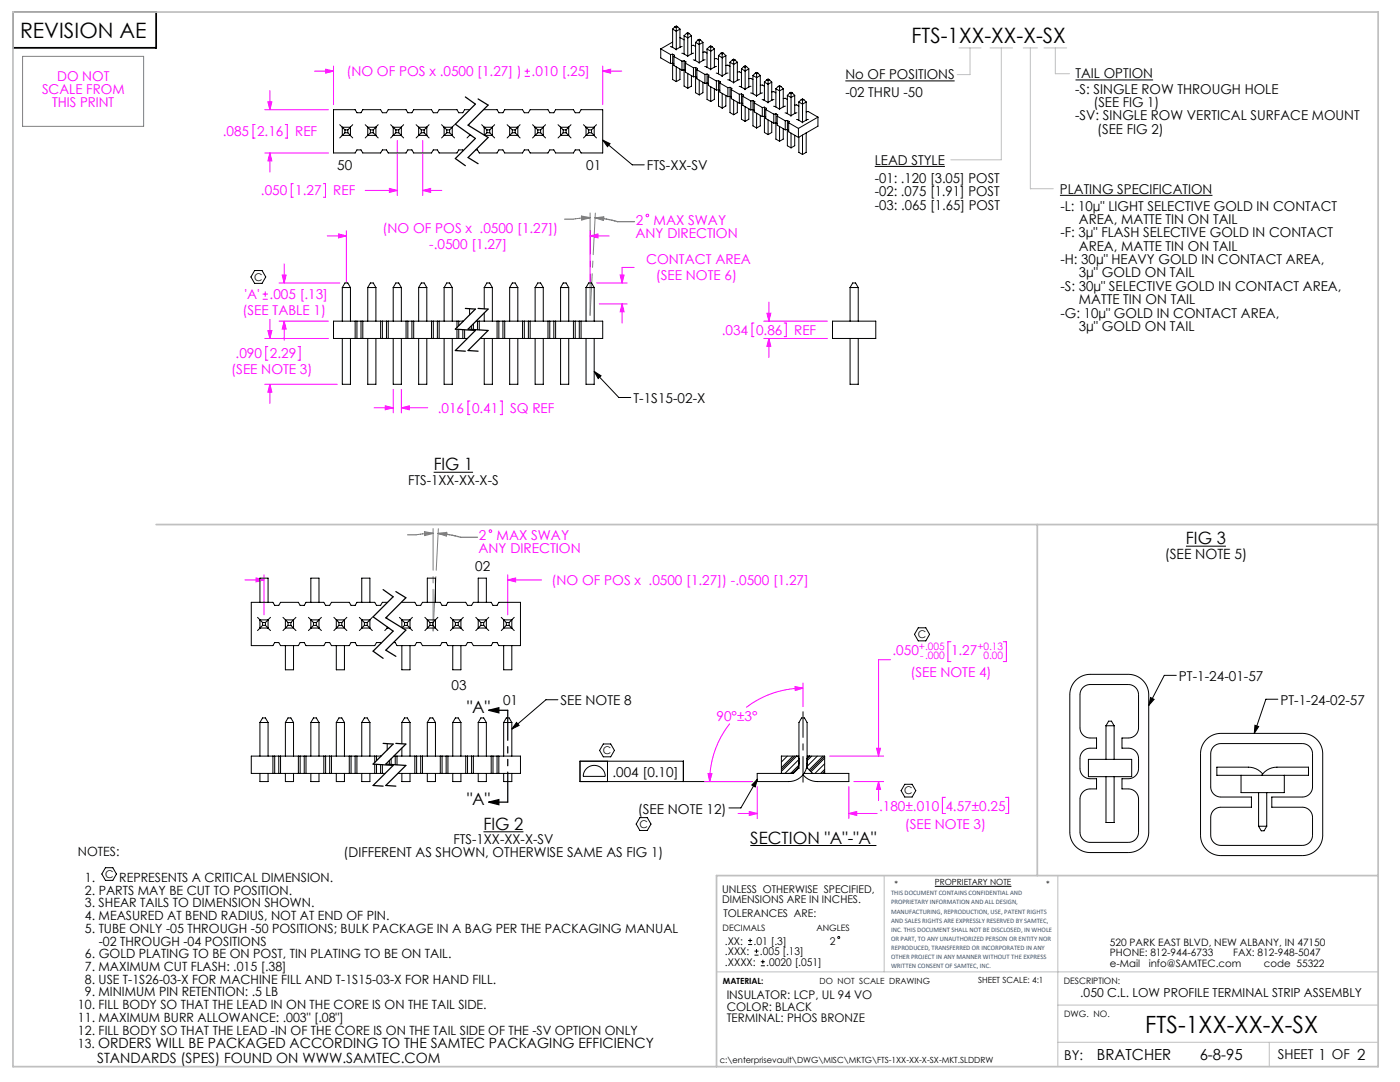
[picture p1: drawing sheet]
<svg xmlns="http://www.w3.org/2000/svg" width="279mm" height="216mm" viewBox="0 0 279 216" stroke-linecap="round" stroke-linejoin="round" font-family="sans-serif">
<g fill="none" stroke="#000" stroke-width=".2">
<path d="M168.7 16.1h21.8M214.6 16h15.5M120.3 28l5.9 4.9h2.4M120.3 28l1.4 .7-.5 .6zM174.6 33.2h14M211.5 39h30.5M50.8 54h1.5l.7 1.3-.7 1.2h-1.5l-.7-1.2zM118.6 74.1l4.9 5.2h2.4M118.6 74.1l1.3 .9-.5 .5zM86.5 94.2h7.9M236.7 109h8M111.3 139.6h-2.3l-6.9 5.9"/>
<path d="M183.3 125.3h1.5l.7 1.3-.7 1.3h-1.5l-.8-1.3zM214.7 135.7a4.1 4.1 0 0 1 2.9-1.1h7.6a4.1 4.1 0 0 1 4.1 4v27.5a4.1 4.1 0 0 1-4.1 4h-7.6a4.1 4.1 0 0 1-4.1-4v-27.5a4.1 4.1 0 0 1 1.2-2.9zM216.2 137.1l1.2-.5h7.8a2.03 2.03 0 0 1 2 2v6.6a2.03 2.03 0 0 1-2 2.1h-1.3v2h1.3a2.03 2.03 0 0 1 2 2v2.1a2.03 2.03 0 0 1-2 2h-1.3v2h1.3a2.03 2.03 0 0 1 2 2.1v6.6a2.03 2.03 0 0 1-2 2h-7.6a2.03 2.03 0 0 1-2.1-2v-6.6a2.03 2.03 0 0 1 2.1-2.1h1.2v-2h-1.2a2.03 2.03 0 0 1-2.1-2v-2.1a2.03 2.03 0 0 1 2.1-2h1.2v-2h-1.2a2.03 2.03 0 0 1-2.1-2.1v-6.6a2.03 2.03 0 0 1 .7-1.5zM229.6 139.2l.7 .3-1 1.3zM234.7 134.8h-2.3l-3.1 6M255 139.5h-2.4l-2.3 6.8M103.1 144.2l.5 .6-1.5 .7zM117 153.4a2.19 2.19 0 0 1 2.4-.5 2.19 2.19 0 0 1 1.4 2h-4.4a2.2 2.2 0 0 1 .6-1.5zM120.4 148.5h1.5l.7 1.2-.7 1.3h-1.5l-.7-1.3zM121.2 151.9v4.1M150.1 156h-34.3v-4.1h20.6v4.1M151.2 155.5l-3.3 5.7h-2.4"/>
<path d="M151.2 155.5l-.5 1.5-.7-.4zM180.6 156.5h1.4l.8 1.3-.8 1.2h-1.4l-.8-1.2zM240.8 147.5a4.1 4.1 0 0 1 2.9-1.2h16.2a4.1 4.1 0 0 1 4.1 4.1v16.3a4.1 4.1 0 0 1-4.1 4h-16.2a4.1 4.1 0 0 1-4.1-4v-16.3a4.1 4.1 0 0 1 1.2-2.9zM242.1 149a2.03 2.03 0 0 1 1.6-.6h16.2a2.03 2.03 0 0 1 2 2v6.6a2.03 2.03 0 0 1-2 2h-6.1v2.1h6.1a2.03 2.03 0 0 1 2 2v3.6a2.03 2.03 0 0 1-2 2h-16.2a2.03 2.03 0 0 1-2.1-2v-3.6a2.03 2.03 0 0 1 2.1-2h6.1v-2.1h-6.1a2.03 2.03 0 0 1-2.1-2v-6.8zM250.5 144.7l.7 .3-.9 1.3zM21.1 173.1h1.4l.7 1.3-.7 1.3h-1.4l-.8-1.3zM96.5 166h8M127.7 163.1h1.5l.7 1.3-.7 1.3h-1.5l-.7-1.3zM149.7 168.7h25.2M186.6 176.9h15.3"/>
</g>
<path d="M2.6 2.4h28.6v7.1h-28.6z" fill="none" stroke="#000" stroke-width=".35"/>
<g fill="none" stroke="#c0c0c0" stroke-width=".2">
<path d="M191.4 9.6h4.4M193.6 9.6v5.3h-2.6M197.6 9.6h4.5M199.8 9.6v22.3h-10M204.2 9.6h2.8M205.6 9.6v28.1h4.6M208.3 9.6h4.6M210.6 9.6v5.1h2.8M176.5 174.7v19.2M211.1 174.7v38.1M143 193.9h132M211.1 208h63.9"/>
<path d="M211.1 200.6h63.9M253.3 208v4.8"/>
</g>
<path d="M2.6 2.4h272.4v210.4h-272.4zM31.2 104.7h243.8M207 104.7v70M275 174.7h-132v38.1" fill="none" stroke="#c0c0c0" stroke-width=".35"/>
<g fill="none" stroke="#f0f" stroke-width=".2">
<path d="M53.9 18.1v3.8M62.8 14.2h3.8M65 13.8l1.6 .4-1.6 .4zM66.6 13.2v7.7M104.7 15.2h1M104.7 14.2h1M105.2 13.7v1M120.3 14.2h3.8M120.3 13.2v7.7M120.3 14.2l1.6-.4v.8zM50.9 24.8h-.4v2.8h.4M52.8 21.9h12.7"/>
<path d="M52.8 30.5h12.7M53.5 20.3h.8l-.4 1.6zM53.9 30.5v3.8M53.9 30.5l.4 1.6h-.8zM56.9 24.8h.4v2.8h-.4M58.5 36.6h-.4v2.8h.4M64.6 36.6h.4v2.8h-.4M72.9 38h6.4M77.7 37.6l1.6 .4-1.6 .4zM79.3 28v11M84.4 28v11M84.4 38h3.8"/>
<path d="M84.4 38l1.5-.4v.8zM52.4 59.7h1.1M52.4 58.7h1.1M52.9 58.2v1M55.7 56.5h12.1M56.3 54.9h.8l-.4 1.6zM56.7 52.7v3.8M65.3 47.1h3.8M67.6 46.7l1.5 .4-1.5 .4zM69.1 46.1v10.3M117.8 46.1v10.3M117.8 47.1h3.8"/>
<path d="M117.8 47.1l1.5-.4v.8zM119.1 56.5h6.1M123.8 54.9h.7l-.3 1.6zM126.5 53.4h-2.3v3.1M52.8 67.5h12.7M52.8 76.7h14.5M53.5 69.2h-.5v2.7h.5M53.5 66h.8l-.4 1.5zM53.9 63.7v3.8M53.9 76.7v3.8M53.9 76.7l.4 1.6h-.8zM55.7 64.1h9.8"/>
<path d="M56.7 64.1v3.8M56.7 64.1l.4 1.6h-.8zM59.5 69.2h.4v2.7h-.4M78.5 77.7v4.7M80.1 77.7v4.7M119.6 60.6h5.6M124.2 60.6v3.9M124.2 60.6l.3 1.6h-.7zM150.5 64.5h-.4v2.7h.4M152.4 64.1h12.7M152.4 67.5h12.7M153.1 62.5h.7l-.4 1.6z"/>
<path d="M153.4 67.5l.4 1.6h-.7zM153.4 60.3v3.8M153.4 67.5v3.8M156.5 64.5h.4v2.7h-.4M74.7 81.4h3.8M76.9 81l1.6 .4-1.6 .4zM80.1 81.4h5.3M80.1 81.4l1.6-.4v.8zM93.8 80h-.4v2.7h.4M99.8 80h.4v2.7h-.4M48.9 115.7h3.8M51.1 115.3l1.6 .4-1.6 .4z"/>
<path d="M52.7 114.7v8M101.3 114.7v8M101.3 115.7h6.8M101.3 115.7l1.6-.4v.8zM158.7 137l1.6 .3-1.6 .5zM160.3 137.3a18.6 18.6 0 0 0-11.4 3.9M160.3 136.3v4.7M177.7 131.6h-2.4v19.3M189.8 128h-.6v4h.6M200.2 128h.6v4h-.6M140.6 156h9.5M141.3 154.4h.8l-.5 1.6z"/>
<path d="M145.6 144.4a18.6 18.6 0 0 0-4 11.6M151.1 157v6.3M165.6 150.9h10.8M169.4 157v6.3M170.4 156h6M174.9 149.3h.8l-.4 1.6zM175.3 156l.4 1.5h-.8zM175.3 156v3.8M188.7 159.1h-.6v3.2h.6M200.7 159.1h.6v3.2h-.6M147.3 162.3h3.8M149.5 161.9l1.6 .4-1.6 .4z"/>
<path d="M169.4 162.3l1.6-.4v.8zM169.4 162.3h5.6"/>
<circle cx="129.2" cy="43" r=".26"/>
<circle cx="97.9" cy="106" r=".26"/>
</g>
<path d="M97.5 141.7l2.1-.5v1zM97.5 141.7h3.8M97.5 160.1l2.1-.6v1.1zM97.5 160.1h3.8" fill="none" stroke="#000" stroke-width=".25"/>
<path d="M160.3 142v14.1" fill="none" stroke="#000" stroke-width=".2" stroke-dasharray="15.2 1.3 1.3 1.3" stroke-dashoffset="10.1"/>
<g fill="none" stroke="#000" stroke-width=".25" stroke-dasharray="6.3 1.3 1.3 1.3 1.3 1.3">
<path d="M92.9 19.3l2 1.5M95.4 19.7l2 1.3M90.9 24.8l4 2.8M90.9 31.6l2 1.5M93.4 25l4 2.4M93.4 31.4l2 1.3M94.9 20.8l-4 4M94.9 27.6l-4 4M97.4 21l-4 4M97.4 27.4l-4 4M90.9 65.7l4 .2M90.9 69.9l2 .2"/>
<path d="M92.9 61.5l2 .2M93.4 65.7l4 .2M93.4 69.9l2 .2M94.9 61.7l-4 4M94.9 65.9l-4 4M95.4 61.5l2 .2M97.4 61.7l-4 4M97.4 65.9l-4 4M76.5 117.6l2 1.5M78.5 119.1l-4 4M79 118l2 1.3M81 119.3l-4 4"/>
<path d="M74.5 123.1l4 2.8M74.5 129.9l2 1.5M77 123.3l4 2.4M77 129.7l2 1.3M78.5 125.9l-4 4M81 125.7l-4 4M74.5 152.5l4 .2M74.5 156.7l2 .2M76.5 148.3l2 .2M77 152.5l4 .2M77 156.7l2 .2M78.5 148.5l-4 4"/>
<path d="M78.5 152.7l-4 4M79 148.3l2 .2M81 148.5l-4 4M81 152.7l-4 4"/>
</g>
<path d="M101.3 141.7v18.4" fill="none" stroke="#000" stroke-width=".25" stroke-dasharray="6.3 1.3 1.3 1.3 1.3 1.3" stroke-dashoffset=".4"/>
<path d="M4.5 11.2h24.2v14h-24.2zM116.1 43.3l1.7 .1M117.8 43.4l-1.7 .3M117.8 43.4l-3.4 .3M120.5 43.2l-1.7 .3 1.6 .5M84.7 106.3l1.7 .1M86.4 106.4l-1.6 .3M86.4 106.4l-3.3 .3M89.2 106.2l-1.8 .2 1.7 .6" fill="none" stroke="#808080" stroke-width=".2"/>
<path d="M117.8 42.5v20.4M117.8 62.9l1-20.4M86.4 105.5v20.4M86.4 125.9l1.1-20.4" fill="none" stroke="#808080" stroke-width=".2" stroke-dasharray="15.2 1.3 1.3 1.3" stroke-dashoffset="6.9"/>
<path d="M112.7 43.7h1.7M116.1 43.1l1.7 .3-1.7 .5zM118.8 43.5l1.6 .3M118.8 43.5l2.2 .2 2.2 .5h3.4M120.5 43.4l-1.7 .1M120.5 43.2l-.1 .8M81.4 106.7h1.7M84.7 106.1l1.7 .3-1.6 .5zM87.4 106.4l2.3 .3 2.2 .5h3.4M89.1 106.4h-1.7l1.7 .4M89.2 106.2l-.1 .8" fill="none" stroke="#808080" stroke-width=".25"/>
<g fill="#000">
<path d="M118.6 74.1l1.3 .9-.5 .5zM103.1 144.2l.5 .6-1.5 .7zM250.5 144.7l.7 .3-.9 1.3zM229.6 139.2l.7 .3-1 1.3zM120.3 28l1.4 .7-.5 .6zM151.2 155.5l-.5 1.5-.7-.4z"/>
<path d="M97.5 141.7l2.1-.5v1zM97.5 160.1l2.1-.6v1.1z"/>
</g>
<path d="M153.1 62.5h.7l-.4 1.6zM153.4 67.5l.4 1.6h-.7zM56.3 54.9h.8l-.4 1.6zM56.7 64.1l.4 1.6h-.8zM53.5 66h.8l-.4 1.5zM53.9 76.7l.4 1.6h-.8zM80.1 81.4l1.6-.4v.8zM76.9 81l1.6 .4-1.6 .4zM124.2 60.6l.3 1.6h-.7zM123.8 54.9h.7l-.3 1.6zM67.6 46.7l1.5 .4-1.5 .4zM117.8 47.1l1.5-.4v.8zM101.3 115.7l1.6-.4v.8zM51.1 115.3l1.6 .4-1.6 .4zM53.5 20.3h.8l-.4 1.6zM53.9 30.5l.4 1.6h-.8zM120.3 14.2l1.6-.4v.8zM65 13.8l1.6 .4-1.6 .4zM77.7 37.6l1.6 .4-1.6 .4zM84.4 38l1.5-.4v.8zM158.7 137l1.6 .3-1.6 .5zM141.3 154.4h.8l-.5 1.6zM174.9 149.3h.8l-.4 1.6zM175.3 156l.4 1.5h-.8zM149.5 161.9l1.6 .4-1.6 .4zM169.4 162.3l1.6-.4v.8z" fill="#f0f"/>
<g fill="none" stroke="#000" stroke-width=".2">
<path d="M131.9 9.8l1.9 1.1M131.9 9.8v1.8l1.9 1.1M133.8 9.3l1.1 .6M133.8 10.9v1.8M134.2 12.6v3.3l.8 .4M134.2 5.8l.8 .4 .7-.4M134.2 5.8v3.7M134.2 8.4l-2.3 1.4M134.2 10.8l.4 .2-.1 .3M134.2 10.8l-.4 .1M134.2 12.6l.3 .2M134.2 10.8v1.8"/>
<path d="M134.2 12.6l-.4 .1M134.5 11.3l1.6 .9M134.5 11.3v1.8l1.6 .9M134.7 5.3l.3 .2M134.7 5.3l-.5 .5M134.7 5.3l.3-.1 .2 .1M134.9 9.9v.1M135 5.5v4.4M135 13.3v3M135.2 5.3l-.2 .2M135.2 5.3l.5 .5M135.7 5.8v3.6"/>
<path d="M135.7 13.8v2.1l-.7 .4M135.7 7.5l.8 .5M136.1 10.6l1.1 .6M136.1 12.2v1.8M136.1 9.3l-1.2 .6M136.5 13.9v3.3l.8 .4M136.5 7.1l.8 .5 .7-.5M136.5 7.1v3.7M136.5 12.1l.4 .3-.1 .2M136.5 12.1l-.4 .1M136.5 13.9l.3 .2M136.5 12.1v1.8"/>
<path d="M136.5 13.9l-.4 .1M136.8 12.6l1.6 .9M136.8 12.6v1.8l1.6 .9M137 6.7l.3-.2 .2 .2M137 6.7l.3 .1M137 6.7l-.5 .4M137.2 11.2v.1M137.3 6.8v4.4M137.3 14.7v2.9M137.5 6.7l-.2 .1M137.5 6.7l.5 .4M138 7.1v3.7"/>
<path d="M138 15.1v2.1l-.7 .4M138 9.1l.4-.1 .4 .3M138.4 11.9l1.1 .6M138.4 13.5v1.8M138.4 10.6l-1.2 .6M138.8 15.3v3.2l.7 .4M138.8 8.5l.7 .4 .8-.4M138.8 8.5v3.6M138.8 13.5l.4 .2-.1 .2M138.8 13.5h-.4M138.8 15.3l.3 .1M138.8 13.5v1.8"/>
<path d="M138.8 15.3h-.4M139.1 13.9l1.6 .9M139.1 13.9v1.8l1.6 .9M139.3 8l.2-.2 .3 .2M139.3 8l.2 .1M139.3 8l-.5 .5M139.5 12.5v.1M139.5 8.1v4.4M139.5 16v2.9M139.8 8l-.3 .1M139.8 8l.5 .5M140.3 8.5v3.6"/>
<path d="M140.3 16.4v2.1l-.8 .4M140.3 10.4h.4l.4 .2M140.6 13.3l1.2 .5M140.7 16.6h.4l.3 .1M140.7 14.8v1.8M140.7 11.9l-1.2 .6M141.1 9.8l.7 .4 .8-.4M141.1 9.8v3.6M141.1 14.8v5l.7 .5M141.1 14.8l.4 .2-.1 .2M141.1 14.8h-.4M141.4 15.2l1.6 1"/>
<path d="M141.4 15.2v1.8l1.6 1M141.6 9.3l.2-.1 .3 .1M141.6 9.3l.2 .2M141.6 9.3l-.5 .5M141.8 13.8v.1M141.8 9.5v4.3M141.8 17.3v3M142.1 9.3l-.3 .2M142.1 9.3l.5 .5M142.6 9.8v3.6M142.6 17.7v2.1l-.8 .5M142.6 11.7h.4l.4 .2"/>
<path d="M142.9 14.6l1.2 .6M143 18l.4-.1 .3 .1M143 16.2v1.8M143 13.3l-1.2 .5M143.4 11.1l.7 .4 .8-.4M143.4 11.1v3.6M143.4 16.1v5l.7 .5M143.4 16.1l.4 .2-.1 .3M143.4 16.1l-.4 .1M143.7 16.6l1.6 .9M143.7 16.6v1.8l1.6 .9M143.9 10.6l.2-.1 .3 .1"/>
<path d="M143.9 10.6l.2 .2M143.9 10.6l-.5 .5M144.1 15.2v.1M144.1 10.8v4.3M144.1 18.6v3M144.4 10.6l-.3 .2M144.4 10.6l.5 .5M144.9 11.1v3.6M144.9 19.1v2l-.8 .5M144.9 13.1l.4-.1 .4 .2M145.2 15.9l1.2 .6M145.3 19.3l.4-.1 .2 .2"/>
<path d="M145.3 17.5v1.8M145.3 14.6l-1.2 .6M145.7 12.4l.7 .4 .8-.4M145.7 12.4v3.7M145.7 17.4v5.1l.7 .4M145.7 17.4l.4 .2-.2 .3M145.7 17.4l-.4 .1M145.9 17.9l1.7 .9M145.9 17.9v1.8l1.7 .9M146.2 11.9l.2-.1 .3 .1M146.2 11.9l.2 .2M146.2 11.9l-.5 .5"/>
<path d="M146.4 16.5v.1M146.4 12.1v4.4M146.4 20v2.9M146.7 11.9l-.3 .2M146.7 11.9l.5 .5M147.2 12.4v3.6M147.2 14.4l.4-.1 .4 .3M147.5 17.2l1.2 .6M147.6 18.8v1.8M147.6 15.9l-1.2 .6M148 13.7l.7 .5 .7-.5M148 13.7v3.7"/>
<path d="M148 18.7v5.1l.7 .4M148 18.7l.4 .3-.2 .2M148 18.7l-.4 .1M148.2 19.2l1.6 .9M148.2 19.2v1.8l1.6 .9M148.5 13.3l.2-.2 .3 .2M148.5 13.3l-.5 .4M148.5 13.3l.2 .1M148.7 17.8v.1M148.7 13.4v4.4M149 13.3l-.3 .1M149 13.3l.4 .4"/>
<path d="M149.4 13.7v3.7M149.4 15.7l.4-.1 .5 .3M149.8 18.6l1.2 .5M149.9 17.2l-1.2 .6M150.3 15.1l.7 .4 .7-.4M150.3 15.1v3.6M150.7 14.6l.3 .1M150.7 14.6l.3-.2 .3 .2M150.7 14.6l-.4 .5M151 19.1v.1M151 14.7v4.4M151.3 14.6l-.3 .1"/>
<path d="M151.3 14.6l.4 .5M151.7 15.1v3.6M151.7 17h.4l.5 .2M152.1 19.9l1.2 .5M152.2 18.5l-1.2 .6M152.6 16.4l.7 .4 .7-.4M152.6 16.4v3.6M153 15.9l.3 .2M153 15.9l.3-.1 .2 .1M153 15.9l-.4 .5M153.3 16.1v4.3M153.5 15.9l-.2 .2"/>
<path d="M153.5 15.9l.5 .5M154 16.4v3.6M154 18.3h.4l.4 .2M154.5 19.9l-1.2 .5M154.8 17.7l.8 .4 .7-.4M154.8 17.7v3.7M155.3 17.2l.3 .2M155.3 17.2l.3-.1 .2 .1M155.3 17.2l-.5 .5M155.6 17.4v4.4M155.8 17.2l-.2 .2M155.8 17.2l.5 .5"/>
<path d="M156.3 17.7v3.6M156.3 19.7l.4-.1 .4 .3M157.1 19l.8 .5 .7-.5M157.1 19v3.7M157.6 18.6l.3 .1M157.6 18.6l.3-.2 .2 .2M157.6 18.6l-.5 .4M157.9 18.7v4.4M158.1 18.6l-.2 .1M158.1 18.6l.5 .4M158.6 19v3.7M159.9 19.9l-.5 .5"/>
<path d="M159.9 19.9l.3 .1M159.9 19.9l.3-.2 .2 .2M160.4 19.9l-.2 .1M160.4 19.9l.5 .5M67.8 24.9l.5 .5M68.3 27l-.5 .5M68.3 25.4v1.6M68.3 25.4h1.6M68.3 27h1.6M68.3 25.4l.5 .5M68.8 25.9h.6M68.8 26.5h.6"/>
<path d="M68.8 26.5l-.5 .5M68.8 25.9v.6M69.4 25.9v.6M69.4 26.5l.5 .5M69.9 27l.5 .5M69.9 25.4v1.6M69.9 25.4l-.5 .5M70.4 24.9l-.5 .5M72.9 24.9l.5 .5M73.4 27l-.5 .5M73.4 25.4v1.6M73.4 25.4h1.6"/>
<path d="M73.4 27h1.6M73.4 25.4l.5 .5M73.9 25.9h.6M73.9 26.5h.6M73.9 26.5l-.5 .5M73.9 25.9v.6M74.5 25.9v.6M74.5 26.5l.5 .5M75 27l.5 .5M75 25.4v1.6M75 25.4l-.5 .5M75.5 24.9l-.5 .5"/>
<path d="M78 24.9l.5 .5M78.5 27l-.5 .5M78.5 25.4v1.6M78.5 25.4h1.6M78.5 27h1.6M78.5 25.4l.5 .5M79 25.9h.6M79 26.5h.6M79 26.5l-.5 .5M79 25.9v.6M79.6 26.5l.5 .5M79.6 25.9v.6"/>
<path d="M80 27l.6 .5M80.1 25.4v1.6M80.1 25.4l-.5 .5M80.6 24.9l-.6 .5M83 24.9l.6 .5M83.6 27l-.6 .5M83.6 25.4v1.6M83.6 25.4h1.6M83.6 27h1.6M83.6 25.4l.5 .5M84.1 25.9h.6M84.1 26.5h.6"/>
<path d="M84.1 26.5l-.5 .5M84.1 25.9v.6M84.7 26.5l.5 .5M84.7 25.9v.6M85.1 27l.5 .5M85.2 25.4v1.6M85.2 25.4l-.5 .5M85.6 24.9l-.5 .5M88.1 24.9l.5 .5M88.6 27l-.5 .5M88.6 25.4v1.6M88.6 25.4h1.7"/>
<path d="M88.6 27h1.7M88.6 25.4l.6 .5M89.2 25.9h.5M89.2 26.5h.5M89.2 26.5l-.6 .5M89.2 25.9v.6M89.7 26.5l.6 .5M89.7 25.9v.6M90.2 27l.5 .5M90.3 25.4v1.6M90.3 25.4l-.6 .5M90.7 24.9l-.5 .5"/>
<path d="M93.6 24.9l-.1 .1M93.7 27l-.5 .5M93.7 26.8v.2M93.7 27h.3M93.8 21.9h-1.1l-.3 .6h-.8l-.4-.6h-3.6l-.3 .6h-.8l-.4-.6h-3.5l-.4 .6h-.8l-.4-.6h-3.5l-.4 .6h-.8l-.3-.6h-3.6l-.4 .6h-.8l-.3-.6h-4.3v8.6h4.3l.3-.6h.8l.4 .6h3.6l.3-.6h.8l.4 .6h3.5l.4-.6h.8l.4 .6h3.5l.4-.6h.8l.3 .6h3.6l.4-.6h.8l.1 .2M93.8 26.9l-.1 .1M96.1 24.9l.5 .5M96.5 21.9h2.7l.4 .6h.8l.3-.6h3.6l.3 .6h.8l.4-.6h3.6l.3 .6h.8l.4-.6h3.5l.4 .6h.8l.4-.6h4.3v8.6h-4.3l-.4-.6h-.8l-.4 .6h-3.5l-.4-.6h-.8l-.3 .6h-3.6l-.4-.6h-.8l-.3 .6h-3.6l-.3-.6h-.8l-.4 .6h-3.6l-.3-.6h-.4M96.6 25.4v1.6M96.6 25.4h1.7M96.6 25.4l.6 .5M96.7 27h1.6"/>
<path d="M97.2 25.9h.5M97.2 26.5h.5M97.2 26.5l-.5 .5M97.2 25.9v.6M97.7 25.9v.6M97.7 26.5l.6 .5M98.2 27l.5 .5M98.3 25.4v1.6M98.3 25.4l-.6 .5M98.7 24.9l-.5 .5M101.2 24.9l.5 .5M101.7 27l-.5 .5"/>
<path d="M101.7 25.4v1.6M101.7 25.4h1.6M101.7 27h1.6M101.7 25.4l.5 .5M102.2 25.9h.6M102.2 26.5h.6M102.2 25.9v.6M102.2 26.5l-.5 .5M102.8 26.5l.5 .5M102.8 25.9v.6M103.3 27l.5 .5M103.3 25.4v1.6"/>
<path d="M103.3 25.4l-.5 .5M103.8 24.9l-.5 .5M106.3 24.9l.5 .5M106.8 27l-.5 .5M106.8 25.4v1.6M106.8 25.4h1.6M106.8 27h1.6M106.8 25.4l.5 .5M107.3 25.9h.6M107.3 26.5h.6M107.3 25.9v.6M107.3 26.5l-.5 .5"/>
<path d="M107.9 26.5l.5 .5M107.9 25.9v.6M108.4 27l.5 .5M108.4 25.4v1.6M108.4 25.4l-.5 .5M108.9 24.9l-.5 .5M111.4 24.9l.5 .5M111.9 27l-.5 .5M111.9 25.4v1.6M111.9 25.4h1.6M111.9 27h1.6M111.9 25.4l.5 .5"/>
<path d="M112.4 25.9h.6M112.4 26.5h.6M112.4 25.9v.6M112.4 26.5l-.5 .5M113 26.5l.5 .5M113 25.9v.6M113.5 27l.5 .5M113.5 25.4v1.6M113.5 25.4l-.5 .5M114 24.9l-.5 .5M116.4 24.9l.6 .5M117 27l-.6 .5"/>
<path d="M117 25.4v1.6M117 25.4l.5 .5M117 25.4h1.6M117 27h1.6M117.5 25.9v.6M117.5 26.5l-.5 .5M117.5 25.9h.6M117.5 26.5h.6M118.1 26.5l.5 .5M118.1 25.9v.6M118.5 27l.5 .5M118.6 25.4v1.6"/>
<path d="M118.6 25.4l-.5 .5M119 24.9l-.5 .5M147.2 20.4v2.1l-.8 .4M147.6 20.6l.4-.1 .2 .2M148.7 21.3v2.9M149.4 21.7v2.1l-.7 .4M149.8 21.9h.5l.2 .1M149.8 20.1v1.8M150.3 20.1v5l.7 .4M150.3 20.1l.3 .2-.1 .2M150.3 20.1h-.5M150.5 20.5l1.6 1"/>
<path d="M150.5 20.5v1.8l1.6 1M151 22.6v2.9M151.7 23v2.1l-.7 .4M152.1 23.3l.5-.1 .2 .1M152.1 21.5v1.8M152.6 21.4v5l.7 .5M152.6 21.4l.3 .2-.1 .3M152.6 21.4l-.5 .1M152.8 21.9l1.6 .9M152.8 21.9v1.8l1.6 .9M153.3 20.4v.2M153.3 23.9v3"/>
<path d="M154 24.3v2.1l-.7 .5M154.4 21.2l1.2 .6M154.4 24.6l.5-.1 .2 .2M154.4 22.8v1.8M154.9 22.7l-.1 5.1 .8 .4M154.9 22.7l.3 .2-.1 .3M154.9 22.7l-.5 .1M155.1 23.2l1.6 .9M155.1 23.2v1.8l1.6 .9M155.6 21.8v.1M155.6 25.2v3M156.3 25.7v2.1l-.7 .4"/>
<path d="M156.7 22.5l1.1 .6M156.7 24.1v1.8M156.7 21.2l-1.1 .6M157.1 25.8v3.3l.8 .4M157.1 24l.4 .2-.1 .3M157.1 24l-.4 .1M157.1 24v1.8M157.1 25.8l.3 .2M157.1 25.8l-.4 .1M157.4 24.5l1.9 1.1M157.4 24.5v1.8l1.9 1.1M157.8 23.1v.1"/>
<path d="M157.9 26.6v2.9M158.6 27v2.1l-.7 .4M158.6 21l.4-.1 .4 .3M159 23.8l1.1 .6M159 22.5l-1.2 .6M159.3 25.6v1.8M159.4 20.4l.8 .4 .7-.4M159.4 20.4v3.6M159.4 27.4v3l.8 .4M160.1 24.4v.1M160.2 20v4.4M160.2 27v3.8"/>
<path d="M160.9 20.4v3.6M160.9 26.5v3.9l-.7 .4M160.9 22.3h.4l1.9 1.1M161.3 23.8l-1.2 .6M163.2 23.4l-3.9 2.2M163.2 23.4v1.8l-3.9 2.2M68.3 57.4h1.6M68.3 57.4l.5-.9h.6l.5 .9M68.3 57.4v6.7M69.9 57.4v6.7M73.4 57.4h1.6M73.4 57.4l.5-.9h.6l.5 .9"/>
<path d="M73.4 57.4v6.7M75 57.4v6.7M78.5 57.4h1.6M78.5 57.4l.5-.9h.6l.5 .9M78.5 57.4v6.7M80.1 57.4v6.7M83.6 57.4h1.6M83.6 57.4l.5-.9h.6l.5 .9M83.6 57.4v6.7M85.2 57.4v6.7M88.6 57.4h1.7M88.6 57.4l.6-.9h.5l.6 .9"/>
<path d="M88.6 57.4v6.7M90.3 57.4v6.7M96.6 57.4h1.7M96.6 57.4l.6-.9h.5l.6 .9M96.6 57.4v4.2M98.3 57.4v6.7M101.7 57.4h1.6M101.7 57.4l.5-.9h.6l.5 .9M101.7 57.4v6.7M103.3 57.4v6.7M106.8 57.4h1.6M106.8 57.4l.5-.9h.6l.5 .9"/>
<path d="M106.8 57.4v6.7M108.4 57.4v6.7M111.9 57.4h1.6M111.9 57.4l.5-.9h.6l.5 .9M111.9 57.4v6.7M113.5 57.4v6.7M117 57.4h1.6M117 57.4l.5-.9h.6l.5 .9M117 57.4v6.7M118.6 57.4v6.7M169.6 57.4h1.7M169.6 57.4v6.7"/>
<path d="M169.6 57.4l.6-.9h.5l.6 .9M171.3 57.4v6.7M68.3 67.5v9.2h1.6v-9.2M70.9 64.1v3.4M71.2 64.1v3.4M72 64.1v3.4M72.4 64.1v3.4M73.4 67.5v9.2h1.6v-9.2M76 64.1v3.4M76.3 64.1v3.4M77.1 64.1v3.4M77.5 64.1v3.4"/>
<path d="M78.5 67.5v9.2h1.6v-9.2M81 64.1v3.4M81.4 64.1v3.4M82.2 64.1v3.4M82.6 64.1v3.4M83.6 67.5v9.2h1.6v-9.2M86.1 64.1v3.4M86.5 64.1v3.4M87.3 64.1v3.4M87.6 64.1v3.4M88.6 67.5v9.2h1.7v-9.2M91.2 64.1v1.3"/>
<path d="M91.2 65.7v1.8M91.6 64.1v.9M91.6 65.7v1.8M92.4 64.1v.1M92.4 65.8v1.7M92.5 64.1h-25.9v3.4h26.7M92.7 65.8v1.7M93.7 61.6v1.2M94.1 65v.7M94.5 64.6v1.1M95 64.1h25.3v3.4h-24.5M95.3 64.1v1.7"/>
<path d="M95.6 64.1v1.7M96.6 67.5v9.2h1.7v-9.2M96.6 62.5v1.6M99.2 64.1v3.4M99.6 64.1v3.4M100.4 64.1v3.4M100.7 64.1v3.4M101.7 67.5v9.2h1.6v-9.2M104.3 64.1v3.4M104.6 64.1v3.4M105.4 64.1v3.4M105.8 64.1v3.4"/>
<path d="M106.8 67.5v9.2h1.6v-9.2M109.4 64.1v3.4M109.7 64.1v3.4M110.5 64.1v3.4M110.9 64.1v3.4M111.9 67.5v9.2h1.6v-9.2M114.4 64.1v3.4M114.8 64.1v3.4M115.6 64.1v3.4M116 64.1v3.4M117 67.5v9.2h1.6v-9.2M166.1 64.1h8.7v3.4h-8.7z"/>
<path d="M169.6 67.5v9.2h1.7v-9.2M51.4 123.2l.5 .5M51.9 123.7h1.6M51.9 125.3h1.6M51.9 120.2v-4.8h1.6v4.8M51.9 123.7l.5 .5M51.9 123.7v1.6M51.9 125.3l-.5 .5M52.4 124.2h.6M52.4 124.8h.6M52.4 124.8l-.5 .5M52.4 124.2v.6"/>
<path d="M53 124.2v.6M53 124.8l.5 .5M53.5 125.3l.5 .5M53.5 123.7l-.5 .5M53.5 123.7v1.6M54 123.2l-.5 .5M56.5 123.2l.5 .5M57 123.7h1.6M57 125.3h1.6M57 128.8v4.8h1.6v-4.8M57 123.7l.5 .5M57 123.7v1.6"/>
<path d="M57 125.3l-.5 .5M57.5 124.2h.6M57.5 124.8h.6M57.5 124.8l-.5 .5M57.5 124.2v.6M58.1 124.8l.5 .5M58.1 124.2v.6M58.6 125.3l.5 .5M58.6 123.7v1.6M58.6 123.7l-.5 .5M59.1 123.2l-.5 .5M61.6 123.2l.5 .5"/>
<path d="M62 123.7h1.7M62 125.3h1.7M62 120.2v-4.8h1.7v4.8M62 123.7v1.6M62 123.7l.6 .5M62.1 125.3l-.5 .5M62.6 124.2h.5M62.6 124.8h.5M62.6 124.2v.6M62.6 124.8l-.6 .5M63.1 124.8l.6 .5M63.1 124.2v.6"/>
<path d="M63.6 125.3l.5 .5M63.7 123.7l-.6 .5M63.7 123.7v1.6M64.1 123.2l-.5 .5M66.6 123.2l.5 .5M67.1 123.7h1.6M67.1 125.3h1.6M67.1 128.8v4.8h1.6v-4.8M67.1 123.7l.5 .5M67.1 123.7v1.6M67.1 125.3l-.5 .5M67.6 124.2h.6"/>
<path d="M67.6 124.8h.6M67.6 124.8l-.5 .5M67.6 124.2v.6M68.2 124.8l.5 .5M68.2 124.2v.6M68.7 125.3l.5 .5M68.7 123.7l-.5 .5M68.7 123.7v1.6M69.2 123.2l-.5 .5M71.7 123.2l.5 .5M72.2 123.7h1.6M72.2 125.3h1.6"/>
<path d="M72.2 120.2v-4.8h1.6v4.8M72.2 123.7l.5 .5M72.2 123.7v1.6M72.2 125.3l-.5 .5M72.7 124.2h.6M72.7 124.8h.6M72.7 124.8l-.5 .5M72.7 124.2v.6M73.3 124.8l.5 .5M73.3 124.2v.6M73.8 125.3l.5 .5M73.8 123.7l-.5 .5"/>
<path d="M73.8 123.7v1.6M74.3 123.2l-.5 .5M77.2 123.2l-.1 .1M77.3 125.3h.3M77.3 125.1v.2M77.3 125.3l-.5 .5M77.3 120.2h-1l-.3 .6h-.9l-.3-.6h-3.6l-.3 .6h-.8l-.4-.6h-3.5l-.4 .6h-.8l-.4-.6h-3.5l-.4 .6h-.8l-.4-.6h-3.5l-.4 .6h-.8l-.3-.6h-4.4v8.6h4.4l.3-.6h.8l.4 .6h3.5l.4-.6h.8l.4 .6h3.5l.4-.6h.8l.4 .6h3.5l.4-.6h.8l.3 .6h3.6l.3-.6h.9v.2M77.4 125.2l-.1 .1M79.7 123.2l.5 .5M80.1 120.2h2.7l.3 .6h.9l.3-.6h3.6l.3 .6h.8l.4-.6h3.5l.4 .6h.8l.4-.6h3.5l.4 .6h.8l.4-.6h4.3v8.6h-4.3l-.4-.6h-.8l-.4 .6h-3.5l-.4-.6h-.8l-.4 .6h-3.5l-.4-.6h-.8l-.3 .6h-3.6l-.3-.6h-.9l-.3 .6h-3.6l-.3-.6h-.4M80.2 128.8v4.8h1.6v-4.8M80.2 123.7v1.5"/>
<path d="M80.2 123.7l.5 .5M80.2 123.7h1.6M80.3 125.3h1.5M80.7 124.8l-.5 .5M80.7 124.2v.6M80.7 124.2h.6M80.7 124.8h.6M81.3 124.8l.5 .5M81.3 124.2v.6M81.8 125.3l.5 .5M81.8 123.7v1.6M81.8 123.7l-.5 .5"/>
<path d="M82.3 123.2l-.5 .5M84.8 123.2l.5 .5M85.3 123.7h1.6M85.3 125.3h1.6M85.3 120.2v-4.8h1.6v4.8M85.3 123.7v1.6M85.3 123.7l.5 .5M85.3 125.3l-.5 .5M85.8 124.2h.6M85.8 124.8h.6M85.8 124.2v.6M85.8 124.8l-.5 .5"/>
<path d="M86.4 124.8l.5 .5M86.4 124.2v.6M86.9 125.3l.5 .5M86.9 123.7l-.5 .5M86.9 123.7v1.6M87.4 123.2l-.5 .5M89.9 123.2l.5 .5M90.4 123.7h1.6M90.4 125.3h1.6M90.4 128.8v4.8h1.6v-4.8M90.4 123.7v1.6M90.4 123.7l.5 .5"/>
<path d="M90.4 125.3l-.5 .5M90.9 124.2h.6M90.9 124.8h.6M90.9 124.2v.6M90.9 124.8l-.5 .5M91.5 124.8l.5 .5M91.5 124.2v.6M92 125.3l.5 .5M92 123.7l-.5 .5M92 123.7v1.6M92.5 123.2l-.5 .5M95 123.2l.5 .5"/>
<path d="M95.4 123.7h1.7M95.4 125.3h1.7M95.4 120.2v-4.8h1.7v4.8M95.4 123.7l.6 .5M95.4 123.7v1.6M95.5 125.3l-.5 .5M96 124.2h.5M96 124.8h.5M96 124.8l-.6 .5M96 124.2v.6M96.5 124.2v.6M96.5 124.8l.6 .5"/>
<path d="M97 125.3l.5 .5M97.1 123.7l-.6 .5M97.1 123.7v1.6M97.5 123.2l-.5 .5M100 123.2l.5 .5M100.5 123.7h1.6M100.5 125.3h1.6M100.5 128.8v4.8h1.6v-4.8M100.5 123.7l.5 .5M100.5 123.7v1.6M100.5 125.3l-.5 .5M101 124.2h.6"/>
<path d="M101 124.8h.6M101 124.8l-.5 .5M101 124.2v.6M101.6 124.8l.5 .5M101.6 124.2v.6M102.1 125.3l.5 .5M102.1 123.7l-.5 .5M102.1 123.7v1.6M102.6 123.2l-.5 .5M51.9 154.3v1.7h1.6v-1.7M51.9 144.2v6.7M51.9 144.2h1.6"/>
<path d="M51.9 144.2l.5-.9h.6l.5 .9M53.5 144.2v6.7M54.5 150.9v3.4M54.8 150.9v3.4M55.6 150.9v3.4M56 150.9v3.4M57 154.3v1.7h1.6v-1.7M57 144.2v6.7M57 144.2h1.6M57 144.2l.5-.9h.6l.5 .9M58.6 144.2v6.7M59.5 150.9v3.4"/>
<path d="M59.9 150.9v3.4M60.7 150.9v3.4M61.1 150.9v3.4M62 154.3v1.7h1.7v-1.7M62 144.2v6.7M62 144.2h1.7M62 144.2l.6-.9h.5l.6 .9M63.7 144.2v6.7M64.6 150.9v3.4M65 150.9v3.4M65.8 150.9v3.4M66.2 150.9v3.4"/>
<path d="M67.1 154.3v1.7h1.6v-1.7M67.1 144.2v6.7M67.1 144.2h1.6M67.1 144.2l.5-.9h.6l.5 .9M68.7 144.2v6.7M69.7 150.9v3.4M70.1 150.9v3.4M70.9 150.9v3.4M71.2 150.9v3.4M72.2 154.3v1.7h1.6v-1.7M72.2 144.2v6.7M72.2 144.2h1.6"/>
<path d="M72.2 144.2l.5-.9h.6l.5 .9M73.8 144.2v6.7M74.8 150.9v1.2M74.8 152.5v1.8M75.1 150.9v.9M75.1 152.5v1.8M76 150.9v.1M76 152.6v1.7M76.1 150.9h-26v3.4h26.8M76.3 152.6v1.7M77.3 148.4v1.3M77.7 151.8v.7"/>
<path d="M78.1 151.4v1.1M78.6 150.9h25.3v3.4h-24.5M78.9 150.9v1.7M79.2 150.9v1.7M80.2 154.3v1.7h1.6v-1.7M80.2 144.2v4.2M80.2 149.3v1.6M80.2 144.2h1.6M80.2 144.2l.5-.9h.6l.5 .9M81.8 144.2v6.7M82.8 150.9v3.4M83.1 150.9v3.4"/>
<path d="M84 150.9v3.4M84.3 150.9v3.4M85.3 154.3v1.7h1.6v-1.7M85.3 144.2v6.7M85.3 144.2h1.6M85.3 144.2l.5-.9h.6l.5 .9M86.9 144.2v6.7M87.9 150.9v3.4M88.2 150.9v3.4M89 150.9v3.4M89.4 150.9v3.4M90.4 144.2v6.7"/>
<path d="M90.4 154.3v1.7h1.6v-1.7M90.4 144.2h1.6M90.4 144.2l.5-.9h.6l.5 .9M92 144.2v6.7M92.9 150.9v3.4M93.3 150.9v3.4M94.1 150.9v3.4M94.5 150.9v3.4M95.4 154.3v1.7h1.7v-1.7M95.4 144.2v6.7M95.4 144.2h1.7M95.4 144.2l.6-.9h.5l.6 .9"/>
<path d="M97.1 144.2v6.7M98 150.9v3.4M98.4 150.9v3.4M99.2 150.9v3.4M99.6 150.9v3.4M100.5 154.3v1.7h1.6v-1.7M100.5 144.2v6.7M100.5 144.2h1.6M100.5 144.2l.5-.9h.6l.5 .9M102.1 144.2v6.7M156 150.9h-.1M157.1 150.9l-1.2 1.2"/>
<path d="M158.2 150.9l-2.3 2.3M158.6 150.9l-2.7 2.7M158.9 150.9l.4 .1 .1 .4M159 150.9l-3.1 3M159.4 152.3a2.03 2.03 0 0 1-2 2M159.4 150.9h-3.5v3.4M159.4 153l-1.2 1.3M159.4 152.7l-1.6 1.6M159.4 151.5l-2.7 2.8M160.5 154.3h8.9v1.7l-6.8-.1-1.3-.4-1-.9M160.9 153.3h.3l1 1M161.1 152.3a3.7 3.7 0 0 1-3.7 3.7h-6.3v-1.7h7.2l1.1-1v-9.1l.6-.9h.5l.6 .9v9.1"/>
<path d="M161.1 151.4l.1-.4 .4-.1-.5 .5M161.1 150.9h3.5v3.4M162 150.9l-.9 .9M163.1 150.9l-2 2M164.2 150.9l-2.7 2.7M164.6 151.3l-2.7 2.7M164.6 154.3h-.1M164.6 150.9l-2.9 2.9M164.6 153.9l-.5 .4M164.6 153.5l-.8 .8M164.6 152.4l-2 1.9M217.2 151.5h8.7v3.5h-8.7z"/>
<path d="M220.7 144.8h1.6M220.7 155v9.1h1.6v-9.1M220.7 144.8v6.7M220.7 144.8l.5-.9h.6l.5 .9M222.3 144.8v6.7M247.7 154.7v3.5h8.6v-3.5M251.2 158.2v6.7M252 154.4l-.9-.7-1.4-.6h-6.9v1.6h18.3v-1.6h-6.8l-1.4 .6-1.1 1M252.8 158.2v6.7M251.2 164.9h1.6M251.2 164.9l.5 .9h.6l.5-.9M149.3 188.5h.8"/>
<path d="M149.3 187.7h.8M149.7 187.3v.8M150.6 190.6h.8M150.6 189.8h.8M151 189.4v.8M151.8 192.7h.8M151.8 191.9h.8M152.2 191.5v.8"/>
<circle cx="167.4" cy="187.1" r=".2"/>
</g>
<text font-size="4.7" x="228.6" y="206.1">FTS-1XX-XX-X-SX</text>
<g font-size="4.2">
<text x="4" y="7.6">REVISION AE</text>
<text x="181.9" y="8.6">FTS-1XX-XX-X-SX</text>
</g>
<g font-size="3.4">
<text x="86.5" y="93.9">FIG 1</text>
<text x="236.7" y="108.6">FIG 3</text>
<text x="93.2" y="142.3">&quot;A&quot;</text>
<text x="93.2" y="160.6">&quot;A&quot;</text>
<text x="96.5" y="165.6">FIG 2</text>
<text x="149.7" y="168.3">SECTION &quot;A&quot;-&quot;A&quot;</text>
</g>
<g font-size="3">
<text x="218.9" y="211.4">BRATCHER</text>
<text x="239.4" y="211.4">6-8-95</text>
</g>
<g font-size="2.8">
<text x="232.4" y="111.6">(SEE NOTE 5)</text>
<text x="19.4" y="212">STANDARDS (SPES) FOUND ON WWW.SAMTEC.COM</text>
</g>
<g font-size="2.7" fill="#f0f">
<text x="11.4" y="16.1">DO NOT</text>
<text x="69.1" y="15.2">(NO OF POS x .0500 [1.27] )</text>
<text x="106.1" y="15.2">.010 [.25]</text>
<text x="8.4" y="18.8">SCALE FROM</text>
<text x="10.4" y="21.4">THIS PRINT</text>
<text x="44.5" y="27.2">.085</text>
<text x="51.3" y="27.2">2.16</text>
<text x="58.9" y="27.2">REF</text>
<text x="52.1" y="39">.050</text>
<text x="58.9" y="39">1.27</text>
<text x="66.5" y="39">REF</text>
<text x="76.3" y="46.5">(NO OF POS x .0500 [1.27])</text>
<text x="126.8" y="47.5">ANY DIRECTION</text>
<text x="126.9" y="44.8">2</text>
<text x="130.4" y="44.8">MAX SWAY</text>
<text x="85.7" y="49.7">-.0500 [1.27]</text>
<text x="128.9" y="52.8">CONTACT AREA</text>
<text x="48.8" y="59.7">'A'</text>
<text x="53.8" y="59.7">.005 [.13]</text>
<text x="130.9" y="56">(SEE NOTE 6)</text>
<text x="48.4" y="62.9">(SEE TABLE 1)</text>
<text x="47" y="71.5">.090</text>
<text x="53.9" y="71.5">2.29</text>
<text x="144" y="66.8">.034</text>
<text x="150.9" y="66.8">0.86</text>
<text x="158.5" y="66.8">REF</text>
<text x="46.1" y="74.7">(SEE NOTE 3)</text>
<text x="87.4" y="82.4">.016</text>
<text x="94.2" y="82.4">0.41</text>
<text x="101.8" y="82.4">SQ REF</text>
<text x="95.6" y="107.8">2</text>
<text x="99.1" y="107.8">MAX SWAY</text>
<text x="95.5" y="110.4">ANY DIRECTION</text>
<text x="110.1" y="116.7">(NO OF POS x .0500 [1.27]) -.0500 [1.27]</text>
<text x="178.1" y="130.7">.050</text>
<text x="189.8" y="130.7">1.27</text>
<text x="181.7" y="135.1">(SEE NOTE 4)</text>
<text x="143" y="143.8">90°±3°</text>
<text x="175.4" y="161.7">.180±.010</text>
<text x="188.7" y="161.7">4.57±0.25</text>
<text x="180.6" y="165.4">(SEE NOTE 3)</text>
</g>
<g font-size="2.7">
<text x="168.7" y="15.8">No OF POSITIONS</text>
<text x="214.6" y="15.7">TAIL OPTION</text>
<text x="168.7" y="19.3">-02 THRU -50</text>
<text x="214.6" y="18.7">-S: SINGLE ROW THROUGH HOLE</text>
<text x="214.6" y="24">-SV: SINGLE ROW VERTICAL SURFACE MOUNT</text>
<text x="218.2" y="21.3">(SEE FIG 1)</text>
<text x="219" y="26.7">(SEE FIG 2)</text>
<text x="67.3" y="34">50</text>
<text x="117" y="34">01</text>
<text x="129.1" y="34">FTS-XX-SV</text>
<text x="174.6" y="32.9">LEAD STYLE</text>
<text x="174.6" y="36.5">-01: .120 [3.05] POST</text>
<text x="174.6" y="39.2">-02: .075 [1.91] POST</text>
<text x="174.6" y="41.8">-03: .065 [1.65] POST</text>
<text x="211.5" y="38.7">PLATING SPECIFICATION</text>
<text x="211.6" y="42">-L: 10µ&quot; LIGHT SELECTIVE GOLD IN CONTACT</text>
<text x="211.6" y="47.4">-F: 3µ&quot; FLASH SELECTIVE GOLD IN CONTACT</text>
<text x="215.3" y="44.7">AREA, MATTE TIN ON TAIL</text>
<text x="211.6" y="52.7">-H: 30µ&quot; HEAVY GOLD IN CONTACT AREA,</text>
<text x="215.3" y="50">AREA, MATTE TIN ON TAIL</text>
<text x="211.6" y="58">-S: 30µ&quot; SELECTIVE GOLD IN CONTACT AREA,</text>
<text x="215.3" y="55.4">3µ&quot; GOLD ON TAIL</text>
<text x="211.6" y="63.4">-G: 10µ&quot; GOLD IN CONTACT AREA,</text>
<text x="215.3" y="60.7">MATTE TIN ON TAIL</text>
<text x="215.3" y="66">3µ&quot; GOLD ON TAIL</text>
<text x="126.4" y="80.4">T-1S15-02-X</text>
<text x="81.4" y="96.7">FTS-1XX-XX-X-S</text>
<text x="94.9" y="113.9">02</text>
<text x="90.1" y="137.6">03</text>
<text x="235.3" y="135.9">PT-1-24-01-57</text>
<text x="100.4" y="140.6">01</text>
<text x="111.9" y="140.7">SEE NOTE 8</text>
<text x="255.5" y="140.7">PT-1-24-02-57</text>
<text x="122.2" y="154.9">.004 [0.10]</text>
<text x="127.3" y="162.3">(SEE NOTE 12)</text>
<text x="68.6" y="171.1">(DIFFERENT AS SHOWN, OTHERWISE SAME AS FIG 1)</text>
<text x="90.5" y="168.4">FTS-1XX-XX-X-SV</text>
<text x="212.4" y="211.5">BY:</text>
<text x="255" y="211.4">SHEET 1 OF 2</text>
</g>
<g font-size="2.5">
<text x="15.6" y="170.9">NOTES:</text>
<text x="16.9" y="176">1.</text>
<text x="16.9" y="178.5">2. PARTS MAY BE CUT TO POSITION.</text>
<text x="23.8" y="176">REPRESENTS A CRITICAL DIMENSION.</text>
<text x="16.9" y="181.1">3. SHEAR TAILS TO DIMENSION SHOWN.</text>
<text x="16.9" y="183.6">4. MEASURED AT BEND RADIUS, NOT AT END OF PIN.</text>
<text x="16.9" y="191.2">6. GOLD PLATING TO BE ON POST, TIN PLATING TO BE ON TAIL.</text>
<text x="16.9" y="186.1">5. TUBE ONLY -05 THROUGH -50 POSITIONS; BULK PACKAGE IN A BAG PER THE PACKAGING MANUAL</text>
<text x="19.7" y="188.7">-02 THROUGH -04 POSITIONS</text>
<text x="16.9" y="193.8">7. MAXIMUM CUT FLASH: .015 [.38]</text>
<text x="16.9" y="196.3">8. USE T-1S26-03-X FOR MACHINE FILL AND T-1S15-03-X FOR HAND FILL.</text>
<text x="15.6" y="201.4">10. FILL BODY SO THAT THE LEAD IN ON THE CORE IS ON THE TAIL SIDE.</text>
<text x="15.6" y="203.9">11. MAXIMUM BURR ALLOWANCE: .003&quot; [.08&quot;]</text>
<text x="16.9" y="198.8">9. MINIMUM PIN RETENTION: .5 LB</text>
<text x="215.6" y="199">.050 C.L. LOW PROFILE TERMINAL STRIP ASSEMBLY</text>
<text x="15.6" y="206.5">12. FILL BODY SO THAT THE LEAD -IN OF THE CORE IS ON THE TAIL SIDE OF THE -SV OPTION ONLY</text>
<text x="15.6" y="209.2">13. ORDERS WILL BE PACKAGED ACCORDING TO THE SAMTEC PACKAGING EFFICIENCY</text>
</g>
<g font-size="2.4">
<text x="145" y="199.4">INSULATOR: LCP, UL 94 VO</text>
<text x="145" y="201.7">COLOR: BLACK</text>
<text x="145" y="203.9">TERMINAL: PHOS BRONZE</text>
</g>
<g font-size="2.1">
<text x="50.7" y="56">C</text>
<text x="183.2" y="127.3">C</text>
<text x="120.3" y="150.5">C</text>
<text x="180.5" y="158.5">C</text>
<text x="127.6" y="165.2">C</text>
<text x="21" y="175.2">C</text>
<text x="144.1" y="178.1">UNLESS OTHERWISE SPECIFIED,</text>
<text x="144.1" y="180.2">DIMENSIONS ARE IN INCHES.</text>
<text x="144.4" y="183">TOLERANCES ARE:</text>
<text x="144.7" y="188.5">.XX:</text>
<text x="144.7" y="190.6">.XXX:</text>
<text x="150.4" y="188.5">.01 [.3]</text>
<text x="151.7" y="190.6">.005 [.13]</text>
<text x="165.6" y="188.5">2</text>
<text x="144.7" y="192.7">.XXXX:</text>
<text x="152.9" y="192.7">.0020 [.051]</text>
</g>
<g font-size="2" fill="#f0f">
<text x="183.4" y="129.6">+.005</text>
<text x="183.7" y="131.6">-.000</text>
<text x="195" y="129.6">+0.13</text>
<text x="196.3" y="131.6">0.00</text>
</g>
<g font-size="2">
<text x="221.5" y="188.7">520 PARK EAST BLVD, NEW ALBANY, IN 47150</text>
<text x="221.5" y="190.8">PHONE: 812-944-6733</text>
<text x="246.1" y="190.8">FAX: 812-948-5047</text>
<text x="221.5" y="193">e-Mail</text>
<text x="229.3" y="193">info@SAMTEC.com</text>
<text x="252.2" y="193">code 55322</text>
</g>
<g font-size="1.8">
<text x="144.2" y="185.7">DECIMALS</text>
<text x="162.9" y="185.7">ANGLES</text>
<text x="212.3" y="196.4">DESCRIPTION:</text>
<text x="212.4" y="202.9">DWG. NO.</text>
</g>
<g font-size="1.7">
<text x="178.5" y="177.1">*</text>
<text x="186.6" y="176.7">PROPRIETARY NOTE</text>
<text x="208.8" y="177.1">*</text>
<text x="144.3" y="196.3">MATERIAL:</text>
<text x="163.6" y="196.3">DO NOT SCALE DRAWING</text>
<text x="195.2" y="196.2">SHEET SCALE: 4:1</text>
<text x="143.7" y="212">c:\enterprisevault\DWG\MISC\MKTG\FTS-1XX-XX-X-SX-MKT.SLDDRW</text>
</g>
<g font-size="1.4" fill="#1f497d">
<text x="177.8" y="178.7">THIS DOCUMENT CONTAINS CONFIDENTIAL AND</text>
<text x="177.8" y="180.5">PROPRIETARY INFORMATION AND ALL DESIGN,</text>
<text x="177.8" y="182.3">MANUFACTURING, REPRODUCTION, USE, PATENT RIGHTS</text>
<text x="177.8" y="184.1">AND SALES RIGHTS ARE EXPRESSLY RESERVED BY SAMTEC,</text>
<text x="177.8" y="185.9">INC. THIS DOCUMENT SHALL NOT BE DISCLOSED, IN WHOLE</text>
<text x="177.8" y="187.7">OR PART, TO ANY UNAUTHORIZED PERSON OR ENTITY NOR</text>
<text x="177.8" y="189.5">REPRODUCED, TRANSFERRED OR INCORPORATED IN ANY</text>
<text x="177.8" y="191.3">OTHER PROJECT IN ANY MANNER WITHOUT THE EXPRESS</text>
<text x="177.8" y="193.1">WRITTEN CONSENT OF SAMTEC, INC.</text>
</g>
</svg>
